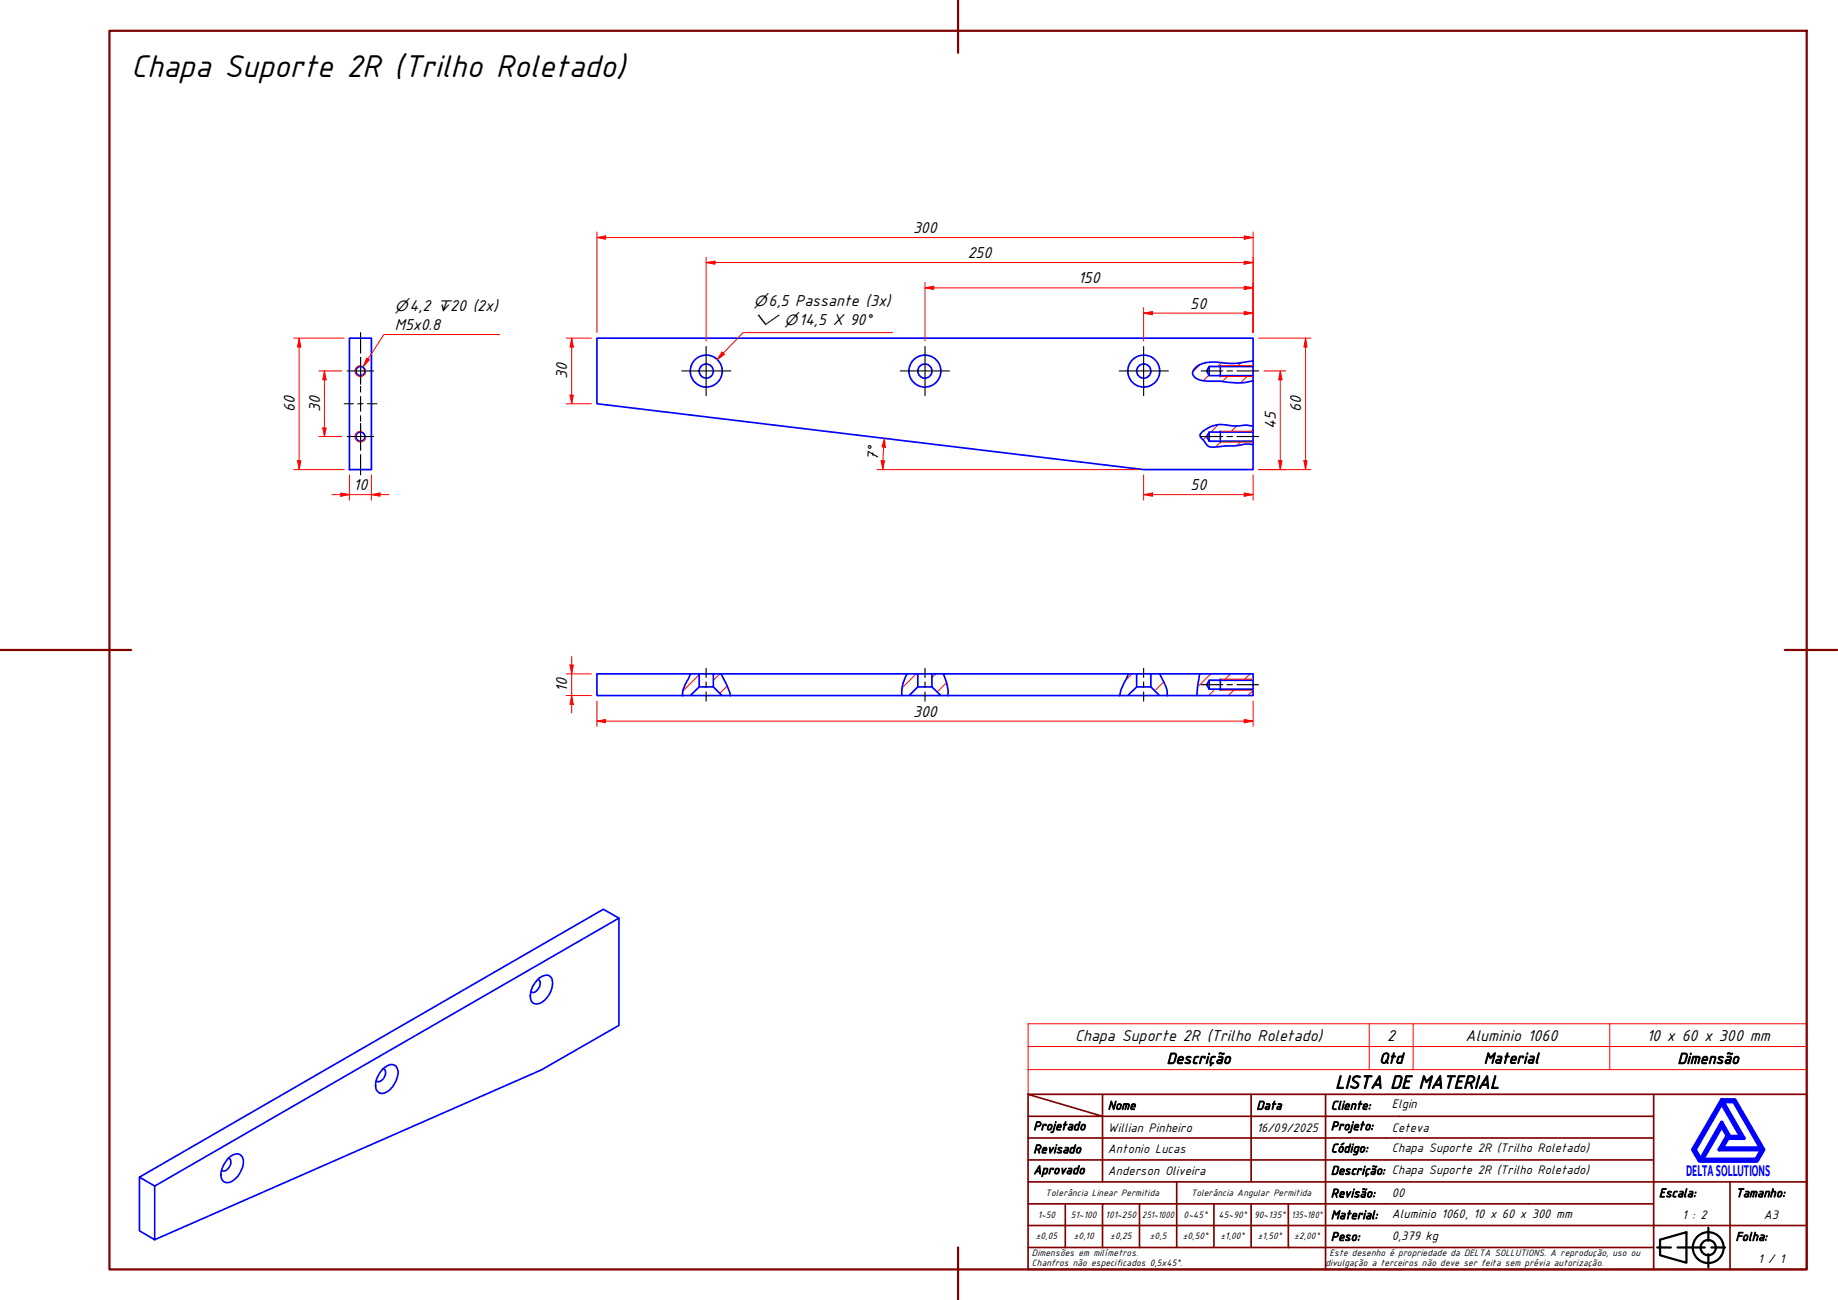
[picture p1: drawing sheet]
<svg xmlns="http://www.w3.org/2000/svg" width="420mm" height="297mm" viewBox="0 0 420 297" stroke-linecap="round" stroke-linejoin="round" font-family="sans-serif">
<!-- layer: Hatch (ABNT) -->
<g fill="none" stroke="#f00" stroke-width=".23">
<path d="M274.3 83.4l-1.6 1.5M275.8 99.7l-.8 .8M276.4 85.7l-1.3 1.3M278.5 97l-1.7 1.7M279.2 82.9l-.9 .8M280.8 85.8l-1.4 1.4M282.7 97.3l-1.4 1.4M283.7 82.9l-.9 .8M285.2 85.8l-1.6 1.7M286.4 98.1l-.6 .6M279.2 100.8l-1.3 1.3M283.7 100.8l-1 1"/>
<path d="M159.8 154.2l-3.7 3.7M164.5 154l-1.4 1.4M166.2 156.8l-1.7 1.6M209.4 154l-3.2 3.1M213.9 154l-.9 .8M216.3 156l-2.1 2.1M258.8 154l-1.6 1.6M263.3 154l-.2 .2M266 155.8l-2 2M276.8 154l-3.1 3M277.7 157.5l-1.4 1.4M281.3 154l-1.5 1.4"/>
<path d="M282.3 157.5l-1.5 1.4M285.8 154l-1.5 1.4M286.4 157.8l-1.2 1.1"/>
</g>
<!-- layer: Visible (ABNT) -->
<g fill="none" stroke="#00f" stroke-width=".38">
<path d="M79.9 77.3h5v30h-5zM276.4 83.7v2.1M276.4 98.7v2.1M279 83.6v2.4M279 98.5v2.5M286.4 82.5a20.3 20.3 0 0 1-8.4 .2 5.8 5.8 0 0 0-5 1.7 1.41 1.41 0 0 0 .8 2.3 13.3 13.3 0 0 0 5.2 .4 15.7 15.7 0 0 0 7.4-.1M286.4 97.4a6.3 6.3 0 0 0-3.3-.1h-1.4a6.8 6.8 0 0 0-7.4 2l.1 .6 .9 .9a2.08 2.08 0 0 0 2.6 1.4l5.2-.4 1.6-.3 1.7 .1M286.4 82.5v1.2h-10l-.6 1.1 .6 1h10v1.2M286.4 87v11.7h-10l-.6 1 .6 1.1h10v.8M286.4 82.5v-5.2h-149.9v15l124.9 15h25v-5.7M286.4 83.7v2.1M286.4 98.7v2.1"/>
<path d="M157.8 158.9h7.2M157.9 154l-.5 1.1a6.4 6.4 0 0 0-1.3 3.8M157.9 154h-21.4v4.9h19.6M157.9 154h5.2M159.8 154v3l-2 1.9h-1.7M159.8 157h3.3M164.8 154l.6 1a12 12 0 0 1 1.5 3.9M164.8 154h-1.7v3l1.9 1.9h1.9M164.8 154h48.2M166.9 158.9h39.3M207.3 154a8.5 8.5 0 0 0-1.1 4.9M207.8 158.9h7.3"/>
<path d="M209.8 154v3l-2 1.9h-1.6M209.8 157h3.2M215.6 154l.8 2.1a6.1 6.1 0 0 1 .3 2.8M215.6 154h-2.6v3l2.1 1.9h1.6M215.6 154h47.5M216.7 158.9h39.3M257.8 158.9h7.2M258 154l-.5 1.1a9.1 9.1 0 0 0-1.5 3.8M259.8 154v3l-2 1.9h-1.8M259.8 157h3.3M265.1 154l.6 1.2a6.6 6.6 0 0 1 1.1 3.7M265.1 154h-2v3l1.9 1.9h1.8"/>
<path d="M265.1 154h9.2M266.8 158.9h6.8M274.3 154l-.5 2.4-.2 2.5M274.3 154h12.1v1.4h-10l-.6 1 .6 1.1h10v1.4h-12.8M276.4 155.4v2.1M279 155.2v2.5M286.4 155.4v2.1M141.5 209.8l-106.1 61.2M122.9 223.8a1.29 1.29 0 0 1 .1 2.2 1.1 1.1 0 0 1-1.7 .6M123.3 223.4a2.01 2.01 0 0 1 2.6-.1 4.7 4.7 0 0 1-1.9 5.7 1.61 1.61 0 0 1-1.9 .3 1.61 1.61 0 0 1-.9-1.7 5.6 5.6 0 0 1 2.1-4.2zM87.4 244.4a2.82 2.82 0 0 1 2.8-1 2.24 2.24 0 0 1 .6 2.8 5 5 0 0 1-3.4 3.7 1.62 1.62 0 0 1-1.5-1.9 5.3 5.3 0 0 1 1.5-3.6zM87.6 244.2a1.03 1.03 0 0 1 .3 1.7 1.34 1.34 0 0 1-1.9 1"/>
<path d="M31.9 269l3.5 2v12.3l88.4-38.8 17.7-10.2v-24.5l-3.6-2-106 61.2v12.2l3.5 2.1M52.1 264.8a2.16 2.16 0 0 1 3.1-.7 3.6 3.6 0 0 1-.4 4 3.4 3.4 0 0 1-3.2 2.1 2.22 2.22 0 0 1-.8-3.3zM52.2 264.7a1.03 1.03 0 0 1 .4 1.7 1.93 1.93 0 0 1-1.7 1.2l-.2-.3"/>
<circle cx="82.4" cy="99.8" r="1.05"/>
<circle cx="82.4" cy="84.8" r="1.05"/>
<circle cx="161.4" cy="84.8" r="1.62"/>
<circle cx="161.4" cy="84.8" r="3.7"/>
<circle cx="211.4" cy="84.8" r="1.62"/>
<circle cx="211.4" cy="84.8" r="3.7"/>
<circle cx="261.5" cy="84.8" r="1.62"/>
<circle cx="261.5" cy="84.8" r="3.7"/>
</g>
<!-- layer: Visible Narrow (ABNT) -->
<path d="M82.6 98.6a1.24 1.24 0 0 0-1.4 1 1.24 1.24 0 0 0 1 1.4 1.24 1.24 0 0 0 1.4-1M82.6 83.6a1.24 1.24 0 0 0-1.4 1 1.24 1.24 0 0 0 1 1.4 1.24 1.24 0 0 0 1.4-1M279 98.5h7.4M279 83.6h7.4M279 86h7.4M279 101h7.4M279 155.2h7.4M279 157.7h7.4" fill="none" stroke="#f00" stroke-width=".23"/>
<path d="M235 239.1h178v-5.2h-178v10.5M313 233.9v10.5M323 233.9v10.5M368 233.9v10.5M413 239.1v5.3h-178M235 244.4v5.6h178v-5.6" fill="none" stroke="#f00" stroke-width=".23"/>
<!-- layer: Borda A3/A4 (ABNT) -->
<path d="M25 7h388v283.1h-388zM219 0v12.1M0 148.5h30M408 148.5h12M219 285v12" fill="none" stroke="#800000" stroke-width=".51"/>
<path d="M393.6 257.3l1.2 2.2-1.8 3.2h9.7l-1.3 2.2h-12.2zM393.6 252.1l4.4 7.6h-2.6l-1.8-3.2-4.9 8.4-1.2-2.2zM393.6 251.3h3l6.6 11.4-1.6 2.6h-13.1l-1.5-2.6zM393.8 251.7h2.6l6.1 10.6h-8.8l1.3-2.2h3.7zM395 259.7h.2l-.1 .2z" fill="none" stroke="#00f" stroke-width=".83"/>
<!-- layer: 0 -->
<path d="M388.5 265.3h13.1" fill="none" stroke="#000" stroke-width=".23"/>
<g fill="none" stroke="#800000" stroke-width=".38">
<path d="M235 250l17 5.1h-17M235 250h178v40.1h-178zM252 255.1h34v4.9h17M252 255.1v15M252 250v5.1M286 250v5.1h17v4.9M303 250v5.1h75M378 250v20.1h-143M235 260h51v10.1M235 275.1h17M243.5 275.1v9.9M260.5 275.1h-8.5v9.9"/>
<path d="M269 270.1v14.9h-8.5M277.5 275.1v9.9h-8.5M286 275.1v9.9h8.5M294.5 275.1v9.9M303 275.1h-42.5v9.9M303 260v5h-68M303 275.1v9.9h75M303 260h75M303 275.1h75M378 265h-75v10.1M395.5 270.1v9.9h17.5M413 270.1h-35v9.9h17.5v10.1"/>
<path d="M235 285h25.5M235 280h143v10.1M277.5 285h8.5M294.5 285h8.5v5.1"/>
</g>
<g fill="none" stroke="#000" stroke-width=".51">
<path d="M378.8 285h3.2M379.5 283.3l6-1.8v7l-6-1.7zM383.5 285h6.2M390.5 280.5v3M390.5 286.6v2.9M391.2 285h3.1"/>
<circle cx="390.5" cy="285.1" r="3.5"/>
<circle cx="390.5" cy="285.1" r="1.75"/>
</g>
<!-- layer: Marca de centro (ISO) -->
<path d="M161.4 79.2v11.2M211.5 79.2v11.2M261.4 79.2v11.2M155.8 84.8h11.3M205.8 84.8h11.2M255.8 84.8h11.3" fill="none" stroke="#000" stroke-width=".25"/>
<!-- layer: Linha de centro (ISO) -->
<g fill="none" stroke="#000" stroke-width=".25">
<path d="M274.6 99.7h4.9M274.6 84.8h4.9M280.5 99.7h1.2M280.5 84.8h1.2M282.8 99.7h4.9M282.8 84.8h4.9M161.4 152.7v2.1M161.4 155.8v1.3M161.4 158.1v2.1M211.5 152.7v2.1M211.5 155.8v1.3M211.5 158.1v2.1"/>
<path d="M261.4 152.7v2.1M261.4 155.8v1.3M261.4 158.1v2.1M274.6 156.4h4.9M280.5 156.4h1.2M282.8 156.4h4.9"/>
</g>
<path d="M284.4 54.3h2" fill="none" stroke="#f00" stroke-width=".23"/>
<path d="M284.4 53.9l2 .4-2 .4z" fill="#f00"/>
<path d="M136.5 54.3h1.9M284.4 53.9l2 .4-2 .4z" fill="none" stroke="#f00" stroke-width=".23"/>
<path d="M136.5 54.3l1.9-.4v.8z" fill="#f00"/>
<path d="M136.5 54.3l1.9-.4v.8zM136.5 53v23M138.4 54.3h146M286.4 53v23M130.7 77.3v2" fill="none" stroke="#f00" stroke-width=".23"/>
<path d="M130.7 77.3l.4 2h-.8z" fill="#f00"/>
<path d="M130.7 77.3l.4 2h-.8zM130.7 90.3v2" fill="none" stroke="#f00" stroke-width=".23"/>
<path d="M130.3 90.3h.8l-.4 2z" fill="#f00"/>
<path d="M129.4 77.3h5.8M130.7 79.3v11M129.4 92.3h5.8M130.3 90.3h.8l-.4 2zM298.4 105.3v2" fill="none" stroke="#f00" stroke-width=".23"/>
<path d="M298.1 105.3h.7l-.4 2z" fill="#f00"/>
<path d="M298.4 77.3v2M298.1 105.3h.7l-.4 2z" fill="none" stroke="#f00" stroke-width=".23"/>
<path d="M298.4 77.3l.4 2h-.7z" fill="#f00"/>
<path d="M287.7 77.3h12M298.4 77.3l.4 2h-.7zM298.4 79.3v26M287.7 107.3h12M292.7 105.3v2" fill="none" stroke="#f00" stroke-width=".23"/>
<path d="M292.3 105.3h.8l-.4 2z" fill="#f00"/>
<path d="M292.7 84.8v2M292.3 105.3h.8l-.4 2z" fill="none" stroke="#f00" stroke-width=".23"/>
<path d="M292.7 84.8l.4 2h-.8z" fill="#f00"/>
<path d="M288.9 84.8h5M292.7 84.8l.4 2h-.8zM292.7 86.8v18.5M202.2 100.2l-.2 2M287.7 107.3h6.2" fill="none" stroke="#f00" stroke-width=".23"/>
<path d="M202.2 100.2l.2 2-.8-.1z" fill="#f00"/>
<path d="M201.8 105.3v2M202.2 100.2l.2 2-.8-.1z" fill="none" stroke="#f00" stroke-width=".23"/>
<path d="M201.4 105.3h.8l-.4 2z" fill="#f00"/>
<path d="M284.4 71.6h2M200.5 107.3h59.7M201.4 105.3h.8l-.4 2zM202 102.1l-.2 3.2" fill="none" stroke="#f00" stroke-width=".23"/>
<path d="M284.4 71.2l2 .4-2 .3z" fill="#f00"/>
<path d="M261.4 71.6h2.1M284.4 71.2l2 .4-2 .3z" fill="none" stroke="#f00" stroke-width=".23"/>
<path d="M261.4 71.6l2.1-.4v.7z" fill="#f00"/>
<path d="M211.5 65.8h1.9M261.4 71.6l2.1-.4v.7zM261.4 70.3v7.6M263.5 71.6h20.9M286.4 70.3v5.7" fill="none" stroke="#f00" stroke-width=".23"/>
<path d="M211.5 65.8l1.9-.4v.8z" fill="#f00"/>
<path d="M211.5 65.8l1.9-.4v.8zM284.4 65.8h2" fill="none" stroke="#f00" stroke-width=".23"/>
<path d="M284.4 65.4l2 .4-2 .4z" fill="#f00"/>
<path d="M161.4 60h2M211.5 64.5v13.4M213.4 65.8h71M284.4 65.4l2 .4-2 .4zM286.4 64.5v11.5" fill="none" stroke="#f00" stroke-width=".23"/>
<path d="M161.4 60l2-.3v.7z" fill="#f00"/>
<path d="M161.4 60l2-.3v.7zM284.4 60h2" fill="none" stroke="#f00" stroke-width=".23"/>
<path d="M284.4 59.7l2 .3-2 .4z" fill="#f00"/>
<path d="M161.4 58.8v19.1M163.4 60h121M284.4 59.7l2 .3-2 .4zM286.4 58.8v17.2M261.4 113h2.1" fill="none" stroke="#f00" stroke-width=".23"/>
<path d="M261.4 113l2.1-.4v.8z" fill="#f00"/>
<path d="M261.4 113l2.1-.4v.8zM284.4 113h2" fill="none" stroke="#f00" stroke-width=".23"/>
<path d="M284.4 112.6l2 .4-2 .4z" fill="#f00"/>
<path d="M261.4 108.5v5.8M263.5 113h20.9M284.4 112.6l2 .4-2 .4zM286.4 108.5v5.8" fill="none" stroke="#f00" stroke-width=".23"/>
<path d="M165.4 80.7l-1.4 1.5" fill="none" stroke="#f00" stroke-width=".23"/>
<path d="M165 80.4l.6 .5-1.6 1.3z" fill="#f00"/>
<path d="M204 76h-34.1l-4.5 4.7M165 80.4l.6 .5-1.6 1.3z" fill="none" stroke="#f00" stroke-width=".23"/>
<path d="M130.7 158.9v2.1" fill="none" stroke="#f00" stroke-width=".23"/>
<path d="M130.7 158.9l.4 2.1h-.8z" fill="#f00"/>
<path d="M130.7 158.9l.4 2.1h-.8zM130.7 151.9v2.1" fill="none" stroke="#f00" stroke-width=".23"/>
<path d="M130.3 151.9h.8l-.4 2.1z" fill="#f00"/>
<path d="M129.4 158.9h5.8M129.4 154h5.8M130.3 151.9h.8l-.4 2.1zM130.7 150v1.9M130.7 154v4.9M130.7 161v1.9M136.5 164.8h1.9" fill="none" stroke="#f00" stroke-width=".23"/>
<path d="M136.5 164.8l1.9-.4v.7z" fill="#f00"/>
<path d="M136.5 164.8l1.9-.4v.7zM284.4 164.8h2" fill="none" stroke="#f00" stroke-width=".23"/>
<path d="M284.4 164.4l2 .4-2 .3z" fill="#f00"/>
<path d="M68.4 105.3v2M136.5 160.2v5.8M138.4 164.8h146M284.4 164.4l2 .4-2 .3zM286.4 160.2v5.8" fill="none" stroke="#f00" stroke-width=".23"/>
<!-- layer: Marca de centro (ISO) -->
<path d="M79.4 99.7h6M79.4 84.8h6M82.4 96.8v6M82.4 81.7v6.1" fill="none" stroke="#000" stroke-width=".25"/>
<!-- layer: Linha de centro (ISO) -->
<path d="M82.4 76v4.7M78.7 92.3h2.1M81.8 92.3h1.2M82.4 81.6v1.3M82.4 83.9v3.4M82.4 88.3v1.3M82.4 90.6v3.4M82.4 95v1.3M82.4 97.2v3.4M84 92.3h2.2M82.4 101.6v1.3M82.4 103.9v4.6" fill="none" stroke="#000" stroke-width=".25"/>
<path d="M68 105.3h.8l-.4 2z" fill="#f00"/>
<path d="M68.4 77.3v2M68 105.3h.8l-.4 2z" fill="none" stroke="#f00" stroke-width=".23"/>
<path d="M68.4 77.3l.4 2h-.8z" fill="#f00"/>
<path d="M67.1 77.3h11.6M68.4 77.3l.4 2h-.8zM68.4 79.3v26M67.1 107.3h11.6M77.9 113h2" fill="none" stroke="#f00" stroke-width=".23"/>
<path d="M77.9 112.6l2 .4-2 .4z" fill="#f00"/>
<path d="M77.9 112.6l2 .4-2 .4zM84.9 113h2" fill="none" stroke="#f00" stroke-width=".23"/>
<path d="M84.9 113l2-.4v.8z" fill="#f00"/>
<path d="M74.2 97.8v1.9M75.9 113h2M79.9 113h5M79.9 108.5v5.8M84.9 113l2-.4v.8zM84.9 108.5v5.8M86.9 113h2" fill="none" stroke="#f00" stroke-width=".23"/>
<path d="M73.8 97.8h.7l-.3 1.9z" fill="#f00"/>
<path d="M73.8 97.8h.7l-.3 1.9zM74.2 84.8v2" fill="none" stroke="#f00" stroke-width=".23"/>
<path d="M74.2 84.8l.3 2h-.7z" fill="#f00"/>
<path d="M72.9 99.7h5.2M72.9 84.8h5.2M74.2 84.8l.3 2h-.7zM74.2 86.8v11" fill="none" stroke="#f00" stroke-width=".23"/>
<path d="M84.1 82l-1 1.7" fill="none" stroke="#f00" stroke-width=".23"/>
<path d="M83.8 81.8l.7 .4-1.4 1.5z" fill="#f00"/>
<path d="M114.2 76.4h-26.4l-3.7 5.6M83.5 84.3l.1 .4M83.8 81.8l.7 .4-1.4 1.5z" fill="none" stroke="#f00" stroke-width=".23"/>
<text font-size="7.7" x="30" y="17.5">Chapa Suporte 2R (Trilho Roletado)</text>
<text font-size="4.6" x="305.2" y="248.7">LISTA DE MATERIAL</text>
<g font-size="3.9">
<text x="208.7" y="53.3">300</text>
<text x="221.2" y="59">250</text>
<text x="246.4" y="64.8">150</text>
<text x="272.1" y="70.5">50</text>
<text x="90.2" y="75.4">M5x0.8</text>
<text x="129.7" y="86.6" transform="rotate(-90 129.7 86.6)">30</text>
<text x="67.4" y="94.1" transform="rotate(-90 67.4 94.1)">60</text>
<text x="73.2" y="94.1" transform="rotate(-90 73.2 94.1)">30</text>
<text x="297.4" y="94.1" transform="rotate(-90 297.4 94.1)">60</text>
<text x="291.7" y="98" transform="rotate(-90 291.7 98)">45</text>
<text x="200.7" y="105.3" transform="rotate(-87 200.7 105.3)">7°</text>
<text x="80.8" y="112">10</text>
<text x="272.2" y="112">50</text>
<text x="129.7" y="158" transform="rotate(-90 129.7 158)">10</text>
<text x="208.7" y="163.8">300</text>
<text x="245.8" y="237.9">Chapa Suporte 2R (Trilho Roletado)</text>
<text x="317.1" y="237.8">2</text>
<text x="335" y="237.8">Aluminio 1060</text>
<text x="376.4" y="237.8">10 x 60 x 300 mm</text>
</g>
<g font-size="3.8">
<text x="266.7" y="243.1">Descrição</text>
<text x="315.3" y="243">Qtd</text>
<text x="339.2" y="243">Material</text>
<text x="383.5" y="243.1">Dimensão</text>
</g>
<text font-size="3.8" fill="#00f" x="385.4" y="268.8">DELTASOLLUTIONS</text>
<g font-size="3.4">
<text x="90.2" y="71.1">⌀4,2 ↧20 (2x)</text>
<text x="172.3" y="70">⌀6,5 Passante (3x)</text>
<text x="172.3" y="74.3">⌵ ⌀14,5 X 90°</text>
</g>
<g font-size="3">
<text x="253.2" y="253.5">Nome</text>
<text x="287.2" y="253.5">Data</text>
<text x="304.2" y="253.5">Cliente:</text>
<text x="318.1" y="253.2">Elgin</text>
<text x="236.2" y="263.5">Revisado</text>
<text x="236.2" y="258.2">Projetado</text>
<text x="253.2" y="258.6">Willian Pinheiro</text>
<text x="253.2" y="263.5">Antonio Lucas</text>
<text x="287.3" y="258.6">16/09/2025</text>
<text x="304.2" y="263.3">Código:</text>
<text x="304.2" y="258.2">Projeto:</text>
<text x="318.1" y="263.3">Chapa Suporte 2R (Trilho Roletado)</text>
<text x="318.1" y="258.6">Ceteva</text>
<text x="236.2" y="268.3">Aprovado</text>
<text x="253.2" y="268.5">Anderson Oliveira</text>
<text x="304.2" y="268.4">Descrição: Chapa Suporte 2R (Trilho Roletado)</text>
<text x="304.2" y="273.6">Revisão:</text>
<text x="318.1" y="273.5">00</text>
<text x="379.2" y="273.5">Escala:</text>
<text x="396.7" y="273.5">Tamanho:</text>
<text x="304.2" y="278.6">Material:</text>
<text x="318.1" y="278.4">Aluminio 1060, 10 x 60 x 300 mm</text>
<text x="384.6" y="278.6">1 : 2</text>
<text x="403.2" y="278.6">A3</text>
<text x="304.2" y="283.5">Peso:</text>
<text x="318.1" y="283.3">0,379 kg</text>
<text x="396.7" y="283.5">Folha:</text>
<text x="401.9" y="288.5">1 / 1</text>
</g>
<g font-size="2.3">
<text x="239" y="273.4">Tolerância Linear Permitida</text>
<text x="272.3" y="273.2">Tolerância Angular Permitida</text>
<text x="237.2" y="278.3">1~50</text>
<text x="244.8" y="278.3">51~100</text>
<text x="252.7" y="278.3">101~250</text>
<text x="261.1" y="278.3">251~1000</text>
<text x="270.6" y="278.3">0~45°</text>
<text x="278.5" y="278.3">45~90°</text>
<text x="286.7" y="278.3">90~135°</text>
<text x="295.2" y="278.3">135~180°</text>
<text x="235.9" y="287.1">Dimensões em milímetros.</text>
<text x="236.8" y="283.1">±0,05</text>
<text x="245.5" y="283.1">±0,10</text>
<text x="253.8" y="283.1">±0,25</text>
<text x="262.8" y="283.1">±0,5</text>
<text x="270.4" y="283.1">±0,50°</text>
<text x="279" y="283.1">±1,00°</text>
<text x="287.5" y="283.1">±1,50°</text>
<text x="295.8" y="283.1">±2,00°</text>
<text x="303.9" y="287.1">Este desenho é propriedade da DELTA SOLLUTIONS. A reprodução, uso ou</text>
<text x="235.9" y="289.2">Chanfros não especificados 0,5x45°.</text>
<text x="303" y="289.2">divulgação a terceiros não deve ser feita sem prévia autorização.</text>
</g>
</svg>
